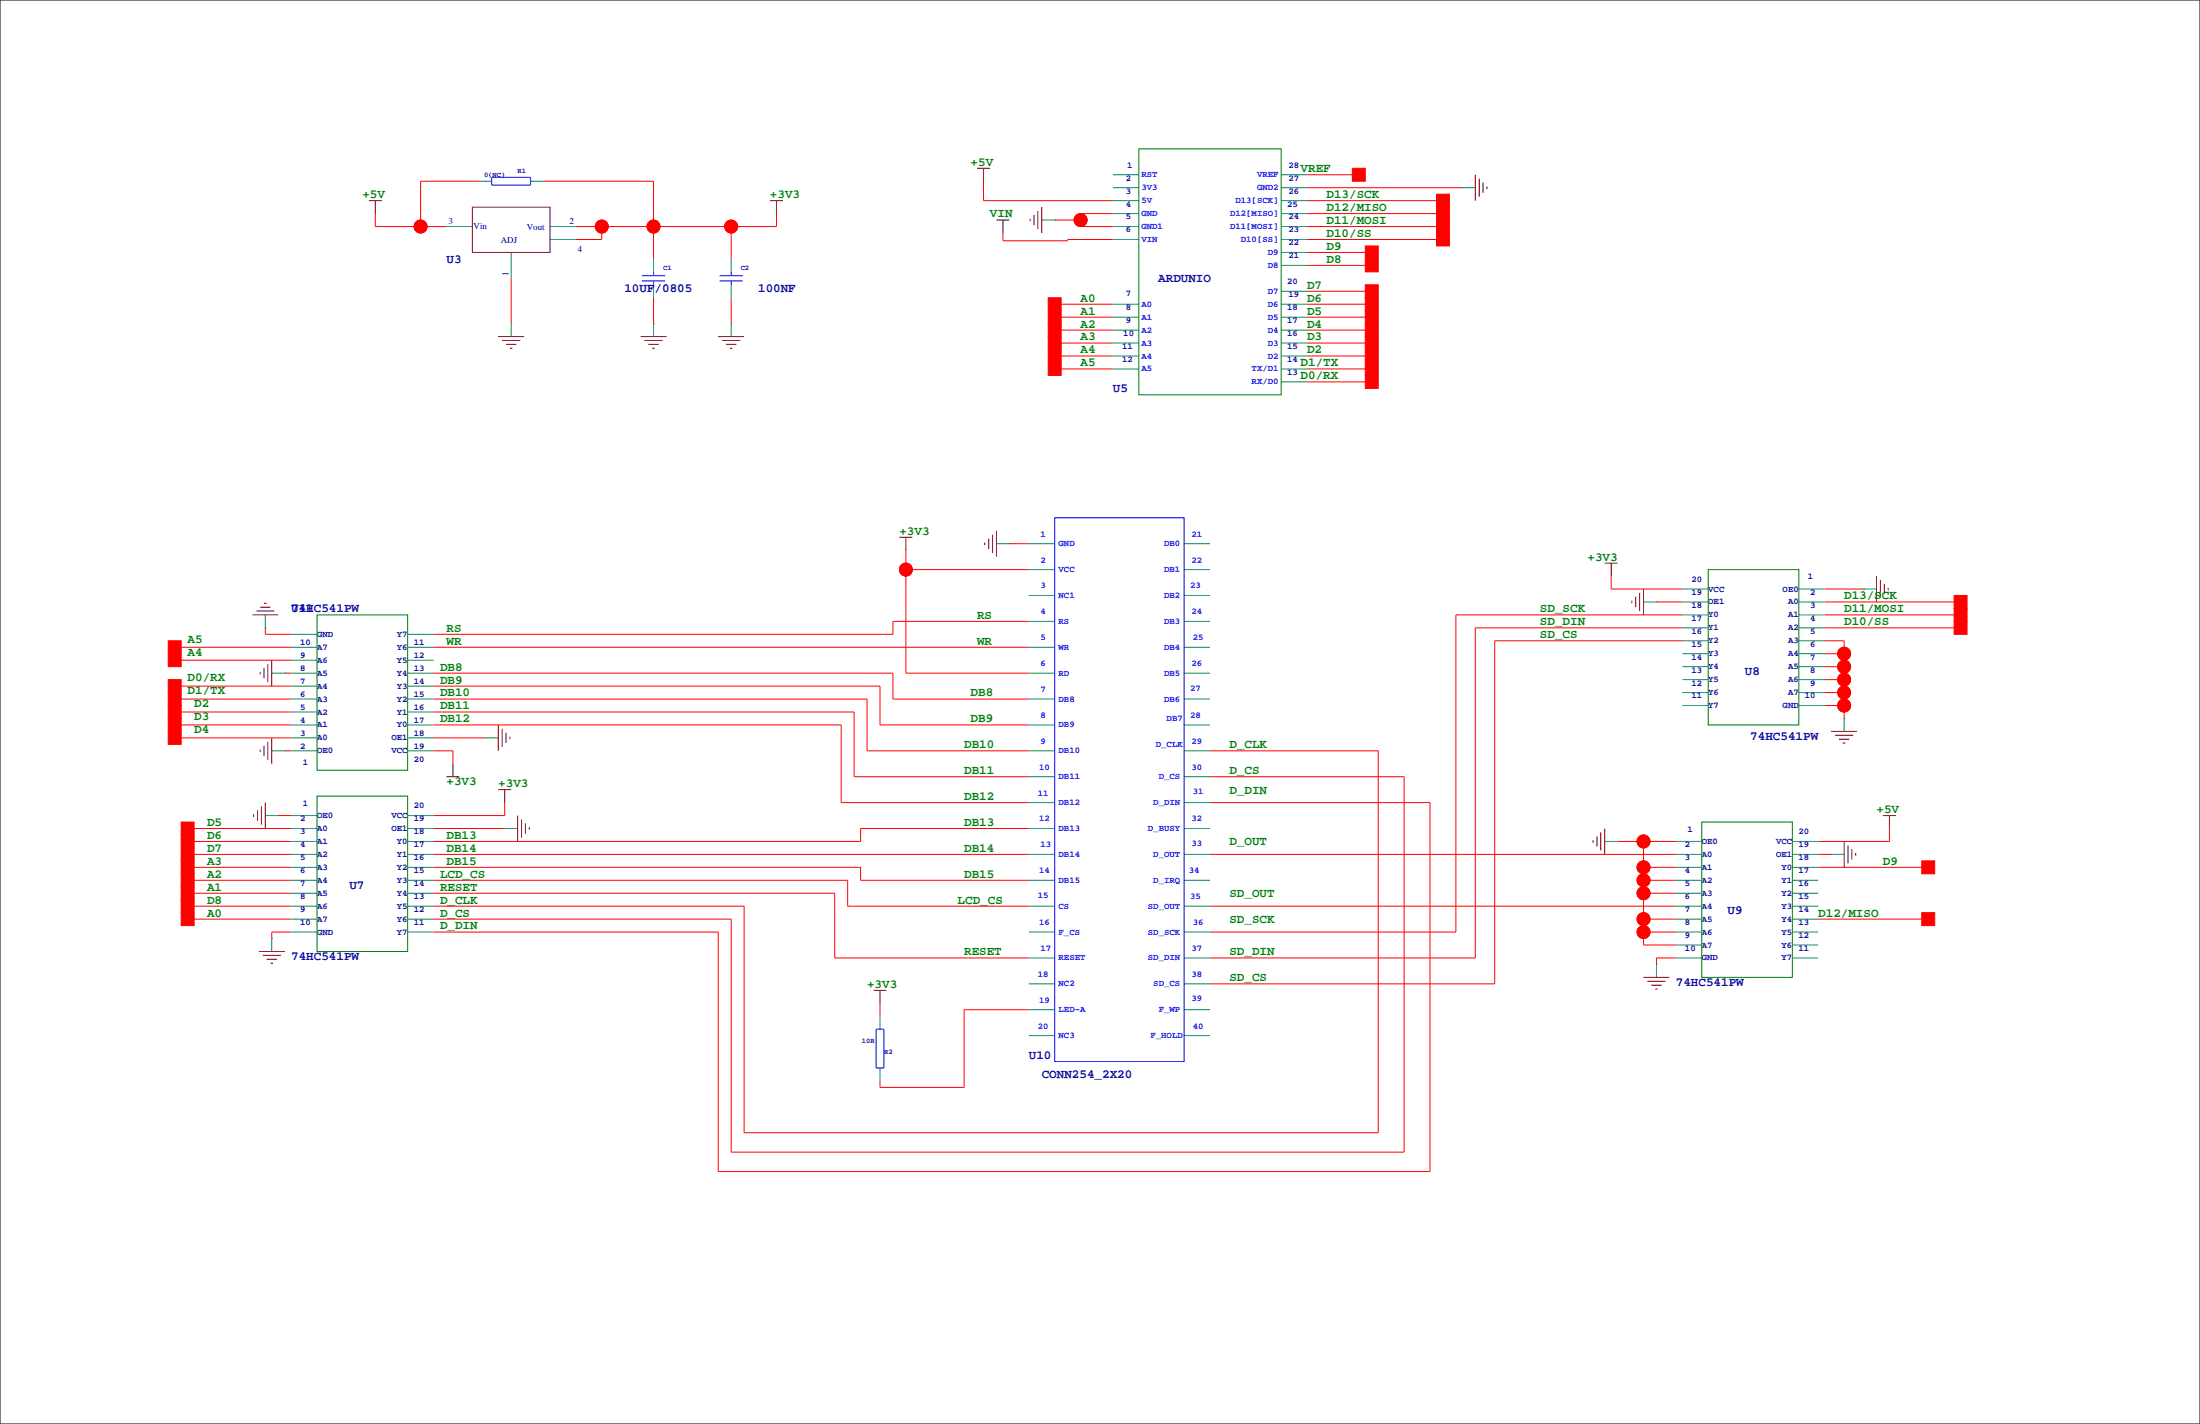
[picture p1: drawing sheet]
<svg xmlns="http://www.w3.org/2000/svg" width="432mm" height="279mm" viewBox="0 0 432 279" stroke-linecap="round" stroke-linejoin="round" font-family="sans-serif">
<path d="M0 0h431.8v279.4h-431.8z" fill="none" stroke="#000" stroke-width=".2"/>
<g fill="none" stroke="#f00" stroke-width=".2">
<path d="M94 35.6h-11.5v8.8M106.7 35.6h21.6v15.2M193 35.6v3.8h25.4M256.5 36.8h30.5M256.5 34.3h10.2M256.5 39.4h26.7M73.7 41.9v2.5h13.9M100.3 54.6v8.9M118.1 44.4v2.6h-5.1M128.3 58.4v5.1M143.5 44.4v6.4M143.5 58.4v5.1"/>
<path d="M152.4 41.9v2.5h-39.4M196.8 45.7v1.5h12.7v-.2h8.9M207 59.7h11.4M207 43.2h5.1M218.4 41.9h-6.3v2.5h6.3M256.5 44.4h26.7M256.5 47h26.7M256.5 59.7h12.7M256.5 57.2h12.7M256.5 49.5h12.7M256.5 52.1h12.7M256.5 41.9h26.7"/>
<path d="M207 62.2h11.4M207 64.8h11.4M207 67.3h11.4M207 69.8h11.4M207 72.4h11.4M256.5 62.2h12.7M256.5 64.8h12.7M256.5 67.3h12.7M256.5 69.8h12.7M256.5 72.4h12.7M256.5 74.9h12.7M177.8 107.9v24.2h24.1"/>
<path d="M177.8 111.8h24.1M198.1 106.7h3.8M316.2 113v2.6h14M325.1 118.1h5.1M358.1 115.6h7.7M358.1 118.1h26.7M34.3 127h22.8M34.3 137.2h22.8M34.3 134.6h22.8M34.3 139.7h22.8M34.3 129.5h22.8M52.1 123.2v1.3h5"/>
<path d="M55.9 132.1h1.2M85.1 132.1h90.2v5.1h26.6M85.1 137.2h85.1v10.1h31.7M85.1 127h116.8M85.1 134.6h87.6v7.6h29.2M85.1 139.7h82.5v12.7h34.3M201.9 121.9h-26.6v2.6h-90.2M330.2 120.7h-44.4v62.2h-48.3M330.2 123.2h-40.6v64.8h-52.1M330.2 125.7h-36.8v67.3h-55.9M358.1 123.2h26.7M358.1 125.7h3.8v15.3"/>
<path d="M358.1 120.7h26.7M358.1 135.9h3.8M358.1 133.3h3.8M358.1 130.8h3.8M358.1 128.3h3.8M358.1 138.4h3.8M34.3 144.8h22.8M34.3 142.2h22.8M55.9 147.3h1.2M85.1 147.3h3.8v2.6M85.1 144.8h10.1M85.1 142.2h80v15.3h36.8"/>
<path d="M99.1 157.5v2.5h-14M237.5 147.3h33v74.9h-124.5v-44.4h-60.9M237.5 152.4h38.1v73.7h-132.1v-45.8h-58.4M237.5 157.5h43.2v72.4h-139.7v-47h-55.9M36.8 165.1h20.3M36.8 175.3h20.3M36.8 172.7h20.3M36.8 170.2h20.3M36.8 167.6h20.3M36.8 177.8h20.3M36.8 162.6h20.3M54.6 160h2.5"/>
<path d="M85.1 175.3h78.7v12.7h38.1M85.1 172.7h81.3v5.1h35.5M85.1 170.2h83.8v2.5h33M85.1 167.6h116.8M85.1 162.6h14M201.9 162.6h-33v2.5h-83.8M237.5 167.6h91.4M237.5 177.8h91.4M317.5 165.1h11.4M322.6 165.1v20.3h6.3M322.6 175.3h6.3M322.6 172.7h6.3"/>
<path d="M322.6 170.2h6.3M356.9 170.2h21.6M356.9 167.6h2.5M370.8 162.6v2.5h-13.9M36.8 180.3h20.3M57.1 182.9h-3.8v1.2M172.7 196.8v2.6M201.9 198.1h-12.7v15.3h-16.5v-1.3M322.6 180.3h6.3M322.6 182.9h6.3M328.9 188h-3.8v1.2M356.9 180.3h21.6"/>
<circle cx="82.5" cy="44.4" r="1.27"/>
<circle cx="118.1" cy="44.4" r="1.27"/>
<circle cx="128.3" cy="44.4" r="1.27"/>
<circle cx="143.5" cy="44.4" r="1.27"/>
<circle cx="212.1" cy="43.2" r="1.27"/>
<circle cx="177.8" cy="111.8" r="1.27"/>
<circle cx="361.9" cy="133.3" r="1.27"/>
<circle cx="361.9" cy="128.3" r="1.27"/>
<circle cx="361.9" cy="138.4" r="1.27"/>
<circle cx="361.9" cy="135.9" r="1.27"/>
<circle cx="361.9" cy="130.8" r="1.27"/>
<circle cx="322.6" cy="172.7" r="1.27"/>
<circle cx="322.6" cy="170.2" r="1.27"/>
<circle cx="322.6" cy="165.1" r="1.27"/>
<circle cx="322.6" cy="175.3" r="1.27"/>
<circle cx="322.6" cy="182.9" r="1.27"/>
<circle cx="322.6" cy="180.3" r="1.27"/>
</g>
<g fill="none" stroke="#008080" stroke-width=".2">
<path d="M94 35.6h2.5M104.1 35.6h2.6M193 35.6h.1M218.4 36.8h5.1M218.4 34.3h5.1M218.4 39.4h5.1M251.5 36.8h5M251.5 34.3h5M251.5 39.4h5M287 36.8h2.6M73.7 41.9h.1M87.6 44.4h5.1"/>
<path d="M100.3 49.5v5.1M107.9 44.4h5.1M107.9 47h5.1M128.3 50.8v2.5M128.3 55.9v2.5M143.5 50.8v2.5M143.5 55.9v2.5M152.4 41.9h.1M196.9 45.7h.1M204.5 43.2h2.5M218.4 44.4h5.1M218.4 47h5.1"/>
<path d="M218.4 41.9h5.1M218.4 59.7h5.1M251.5 44.4h5M251.5 47h5M251.5 41.9h5M251.5 59.7h5M251.5 49.5h5M251.5 52.1h5M251.5 57.2h5M100.3 63.5v2.5M128.3 63.5v2.5M143.5 63.5v2.5"/>
<path d="M218.4 62.2h5.1M218.4 64.8h5.1M218.4 67.3h5.1M218.4 69.8h5.1M218.4 72.4h5.1M251.5 62.2h5M251.5 64.8h5M251.5 67.3h5M251.5 69.8h5M251.5 72.4h5M251.5 74.9h5M177.8 107.9h.1"/>
<path d="M195.6 106.7h2.5M201.9 106.7h5.1M201.9 111.8h5.1M201.9 116.8h5.1M232.4 106.7h5.1M232.4 111.8h5.1M232.4 116.8h5.1M316.2 113h.1M322.6 118.1h2.5M330.2 118.1h5.1M330.2 115.6h5.1M353.1 118.1h5"/>
<path d="M353.1 115.6h5M365.8 115.6h2.5M52.1 120.7v2.5M53.3 132.1h2.6M57.1 124.5h5.1M57.1 127h5.1M57.1 129.5h5.1M57.1 132.1h5.1M57.1 134.6h5.1M57.1 137.2h5.1M57.1 139.7h5.1M80 124.5h5.1"/>
<path d="M80 127h5.1M80 129.5h5.1M80 132.1h5.1M80 134.6h5.1M80 137.2h5.1M80 139.7h5.1M201.9 127h5.1M201.9 132.1h5.1M201.9 137.2h5.1M201.9 121.9h5.1M232.4 127h5.1M232.4 132.1h5.1"/>
<path d="M232.4 137.2h5.1M232.4 121.9h5.1M330.2 138.4h5.1M330.2 135.9h5.1M330.2 133.3h5.1M330.2 130.8h5.1M330.2 128.3h5.1M330.2 125.7h5.1M330.2 123.2h5.1M330.2 120.7h5.1M353.1 138.4h5M353.1 135.9h5"/>
<path d="M353.1 133.3h5M353.1 130.8h5M353.1 128.3h5M353.1 125.7h5M353.1 123.2h5M353.1 120.7h5M53.3 147.3h2.6M57.1 147.3h5.1M57.1 144.8h5.1M57.1 142.2h5.1M80 147.3h5.1M80 144.8h5.1"/>
<path d="M80 142.2h5.1M88.9 149.9h.1M95.2 144.8h2.6M99.1 157.5h.1M201.9 147.3h5.1M201.9 142.2h5.1M201.9 152.4h5.1M201.9 157.5h5.1M232.4 147.3h5.1M232.4 142.2h5.1M232.4 152.4h5.1M232.4 157.5h5.1"/>
<path d="M361.9 141v2.5M52.1 160h2.5M57.1 162.6h5.1M57.1 172.7h5.1M57.1 177.8h5.1M57.1 167.6h5.1M57.1 175.3h5.1M57.1 170.2h5.1M57.1 165.1h5.1M57.1 160h5.1M80 162.6h5.1M80 172.7h5.1"/>
<path d="M80 177.8h5.1M80 167.6h5.1M80 175.3h5.1M80 170.2h5.1M80 165.1h5.1M80 160h5.1M99.1 162.6h2.5M201.9 162.6h5.1M201.9 172.7h5.1M201.9 177.8h5.1M201.9 167.6h5.1M232.4 162.6h5.1"/>
<path d="M232.4 172.7h5.1M232.4 177.8h5.1M232.4 167.6h5.1M315 165.1h2.5M328.9 172.7h5.1M328.9 177.8h5.1M328.9 167.6h5.1M328.9 175.3h5.1M328.9 170.2h5.1M328.9 165.1h5.1M351.8 172.7h5.1M351.8 177.8h5.1"/>
<path d="M351.8 167.6h5.1M351.8 175.3h5.1M351.8 170.2h5.1M351.8 165.1h5.1M359.4 167.6h2.5M370.8 162.6h.1M53.3 184.1v2.6M57.1 182.9h5.1M57.1 180.3h5.1M80 182.9h5.1M80 180.3h5.1M172.7 199.4v2.5"/>
<path d="M201.9 182.9h5.1M201.9 188h5.1M201.9 193h5.1M201.9 198.1h5.1M232.4 182.9h5.1M232.4 188h5.1M232.4 193h5.1M232.4 198.1h5.1M325.1 189.2v2.6M328.9 182.9h5.1M328.9 188h5.1M328.9 180.3h5.1"/>
<path d="M328.9 185.4h5.1M351.8 182.9h5.1M351.8 188h5.1M351.8 180.3h5.1M351.8 185.4h5.1M172.7 209.5v2.6M201.9 203.2h5.1M232.4 203.2h5.1"/>
<circle cx="172.7" cy="196.8" r="0"/>
</g>
<g fill="none" stroke="#800000" stroke-width=".2">
<path d="M72.4 39.4h2.5M73.7 39.4v2.5M151.1 39.4h2.6M152.4 39.4v2.5M191.8 33h2.5M193 33v2.6M289.6 34.3v5.1M290.3 35.1v3.5M291.1 35.8v2M291.8 36.6v.5M92.7 40.6h15.2v8.9h-15.2zM195.6 43.2h2.5"/>
<path d="M196.8 43.2v2.5M202.2 42.9v.5M202.9 42.2v2M203.7 41.4v3.6M204.5 40.6v5.1M97.8 66h5.1M98.6 66.8h3.5M99.3 67.6h2M100.1 68.3h.5M125.7 66h5.1M126.5 66.8h3.5M127.3 67.6h2"/>
<path d="M128 68.3h.5M141 66h5M141.7 66.8h3.6M142.5 67.6h2M143.3 68.3h.5M50.3 119.9h3.5M51.1 119.1h2M51.8 118.4h.5M176.5 105.4h2.6M177.8 105.4v2.5M193.3 106.4v.5M194.1 105.7v2"/>
<path d="M194.8 104.9v3.6M195.6 104.1v5.1M315 110.5h2.5M316.2 110.5v2.5M320.3 117.9v.5M321.1 117.1v2M321.8 116.3v3.6M322.6 115.6v5.1M368.3 113v5.1M369.1 113.8v3.5M369.8 114.6v2M370.6 115.3v.5"/>
<path d="M49.5 120.7h5.1M51.1 131.8v.5M51.8 131.1v2M52.6 130.3v3.6M53.3 129.5v5.1M49.8 159.8v.5M50.5 159v2M51.1 147.1v.5M51.3 158.2v3.6M51.8 146.3v2M52.1 157.5v5.1M52.6 145.5v3.6"/>
<path d="M53.3 144.8v5.1M87.6 152.4h2.6M88.9 149.9v2.5M97.8 142.2v5.1M97.8 154.9h2.5M98.6 143v3.6M99.1 154.9v2.6M99.3 143.8v2M100.1 144.5v.5M359.4 143.5h5.1M360.2 144.3h3.5M360.9 145h2.1"/>
<path d="M361.7 145.8h.5M101.6 160v5.1M102.4 160.8v3.5M103.1 161.5v2.1M103.9 162.3v.5M312.7 164.8v.6M313.4 164.1v2M314.2 163.3v3.6M315 162.6v5M361.9 165.1v5.1M362.7 165.9v3.5M363.5 166.6v2.1"/>
<path d="M364.2 167.4v.5M369.6 160h2.5M370.8 160v2.6M50.8 186.7h5.1M51.6 187.5h3.5M52.3 188.2h2.1M53.1 189h.5M171.4 194.3h2.6M172.7 194.3v2.5M322.6 191.8h5.1M323.3 192.5h3.6M324.1 193.3h2"/>
<path d="M324.9 194.1h.5"/>
</g>
<g fill="none" stroke="#008000" stroke-width=".2">
<path d="M223.5 29.2h28v48.3h-28zM287 36.8h.1M207 43.2h.1M100.3 63.5h.1M128.3 63.5h.1M143.5 63.5h.1M198.1 106.7h.1M325.1 118.1h.1M335.3 111.8h17.8v30.4h-17.8zM365.8 115.6h.1M52.1 123.2h.1M55.9 132.1h.1"/>
<path d="M62.2 120.7h17.8v30.4h-17.8zM55.9 147.3h.1M62.2 156.2h17.8v30.5h-17.8zM95.2 144.8h.1M361.9 141h.1M54.6 160h.1M99.1 162.6h.1M317.5 165.1h.1M334 161.3h17.8v30.5h-17.8zM359.4 167.6h.1M53.3 184.1h.1M325.1 189.2h.1"/>
</g>
<g fill="#f00" stroke="#f00" stroke-width=".2">
<path d="M35.6 176.5h2.5v2.6h-2.5z" fill-rule="evenodd"/>
<path d="M35.6 163.8h2.5v2.6h-2.5z" fill-rule="evenodd"/>
<path d="M35.6 161.3h2.5v2.5h-2.5z" fill-rule="evenodd"/>
<path d="M205.7 58.4h2.6v2.6h-2.6z" fill-rule="evenodd"/>
<path d="M268 55.9h2.5v2.5h-2.5z" fill-rule="evenodd"/>
<path d="M268 58.4h2.5v2.6h-2.5z" fill-rule="evenodd"/>
<path d="M268 61h2.5v2.5h-2.5z" fill-rule="evenodd"/>
<path d="M268 63.5h2.5v2.5h-2.5z" fill-rule="evenodd"/>
<path d="M268 66h2.5v2.6h-2.5z" fill-rule="evenodd"/>
<path d="M268 68.6h2.5v2.5h-2.5z" fill-rule="evenodd"/>
<path d="M265.4 33h2.6v2.6h-2.6z" fill-rule="evenodd"/>
<path d="M268 48.3h2.5v2.5h-2.5z" fill-rule="evenodd"/>
<path d="M268 50.8h2.5v2.5h-2.5z" fill-rule="evenodd"/>
<path d="M205.7 61h2.6v2.5h-2.6z" fill-rule="evenodd"/>
<path d="M205.7 63.5h2.6v2.5h-2.6z" fill-rule="evenodd"/>
<path d="M205.7 66h2.6v2.6h-2.6z" fill-rule="evenodd"/>
<path d="M205.7 68.6h2.6v2.5h-2.6z" fill-rule="evenodd"/>
<path d="M205.7 71.1h2.6v2.6h-2.6z" fill-rule="evenodd"/>
<path d="M268 73.7h2.5v2.5h-2.5z" fill-rule="evenodd"/>
<path d="M268 71.1h2.5v2.6h-2.5z" fill-rule="evenodd"/>
<path d="M35.6 166.4h2.5v2.5h-2.5z" fill-rule="evenodd"/>
<path d="M35.6 168.9h2.5v2.5h-2.5z" fill-rule="evenodd"/>
<path d="M35.6 171.4h2.5v2.6h-2.5z" fill-rule="evenodd"/>
<path d="M281.9 45.7h2.6v2.6h-2.6z" fill-rule="evenodd"/>
<path d="M281.9 43.2h2.6v2.5h-2.6z" fill-rule="evenodd"/>
<path d="M281.9 40.6h2.6v2.6h-2.6z" fill-rule="evenodd"/>
<path d="M281.9 38.1h2.6v2.5h-2.6z" fill-rule="evenodd"/>
<path d="M377.2 179.1h2.5v2.5h-2.5z" fill-rule="evenodd"/>
<path d="M377.2 168.9h2.5v2.5h-2.5z" fill-rule="evenodd"/>
<path d="M383.5 116.8h2.6v2.6h-2.6z" fill-rule="evenodd"/>
<path d="M383.5 119.4h2.6v2.5h-2.6z" fill-rule="evenodd"/>
<path d="M383.5 121.9h2.6v2.6h-2.6z" fill-rule="evenodd"/>
<path d="M35.6 179.1h2.5v2.5h-2.5z" fill-rule="evenodd"/>
<path d="M35.6 174h2.5v2.5h-2.5z" fill-rule="evenodd"/>
<path d="M33 128.3h2.6v2.5h-2.6z" fill-rule="evenodd"/>
<path d="M33 141h2.6v2.5h-2.6z" fill-rule="evenodd"/>
<path d="M33 143.5h2.6v2.5h-2.6z" fill-rule="evenodd"/>
<path d="M33 135.9h2.6v2.5h-2.6z" fill-rule="evenodd"/>
<path d="M33 133.3h2.6v2.6h-2.6z" fill-rule="evenodd"/>
<path d="M33 138.4h2.6v2.6h-2.6z" fill-rule="evenodd"/>
<path d="M33 125.7h2.6v2.6h-2.6z" fill-rule="evenodd"/>
<circle cx="322.6" cy="180.3" r="1.27"/>
<circle cx="322.6" cy="182.9" r="1.27"/>
<circle cx="322.6" cy="165.1" r="1.27"/>
<circle cx="322.6" cy="175.3" r="1.27"/>
<circle cx="322.6" cy="172.7" r="1.27"/>
<circle cx="322.6" cy="170.2" r="1.27"/>
<circle cx="118.1" cy="44.4" r="1.27"/>
<circle cx="128.3" cy="44.4" r="1.27"/>
<circle cx="143.5" cy="44.4" r="1.27"/>
<circle cx="177.8" cy="111.8" r="1.27"/>
<circle cx="212.1" cy="43.2" r="1.27"/>
<circle cx="361.9" cy="135.9" r="1.27"/>
<circle cx="361.9" cy="133.3" r="1.27"/>
<circle cx="361.9" cy="130.8" r="1.27"/>
<circle cx="361.9" cy="128.3" r="1.27"/>
<circle cx="361.9" cy="138.4" r="1.27"/>
<circle cx="82.5" cy="44.4" r="1.27"/>
</g>
<path d="M96.5 34.8h7.6v1.5h-7.6zM126 54.1h4.6M126 55.1h4.6M128.3 53.3v.8M128.3 55.1v.8M141.2 54.1h4.6M141.2 55.1h4.6M143.5 53.3v.8M143.5 55.1v.8M207 101.6h25.4v106.7h-25.4zM172 201.9h1.5v7.6h-1.5z" fill="none" stroke="#00f" stroke-width=".2"/>
<g font-size="2.5" fill="#008000">
<text x="190.5" y="32.5">+5V</text>
<text x="255.3" y="33.8">VREF</text>
<text x="71.1" y="38.9">+5V</text>
<text x="151.1" y="38.9">+3V3</text>
<text x="260.3" y="38.9">D13/SCK</text>
<text x="260.3" y="41.4">D12/MISO</text>
<text x="194.3" y="42.7">VIN</text>
<text x="260.3" y="43.9">D11/MOSI</text>
<text x="260.3" y="46.5">D10/SS</text>
<text x="260.3" y="51.6">D8</text>
<text x="260.3" y="49">D9</text>
<text x="212.1" y="59.2">A0</text>
<text x="256.5" y="59.2">D6</text>
<text x="256.5" y="56.6">D7</text>
<text x="212.1" y="64.3">A2</text>
<text x="212.1" y="61.7">A1</text>
<text x="256.5" y="64.3">D4</text>
<text x="256.5" y="61.7">D5</text>
<text x="212.1" y="71.9">A5</text>
<text x="212.1" y="69.3">A4</text>
<text x="212.1" y="66.8">A3</text>
<text x="255.3" y="71.9">D1/TX</text>
<text x="256.5" y="69.3">D2</text>
<text x="256.5" y="66.8">D3</text>
<text x="255.3" y="74.4">D0/RX</text>
<text x="176.5" y="104.9">+3V3</text>
<text x="311.6" y="110">+3V3</text>
<text x="361.9" y="117.6">D13/SCK</text>
<text x="87.6" y="124">RS</text>
<text x="191.8" y="121.4">RS</text>
<text x="302.3" y="120.1">SD_SCK</text>
<text x="302.3" y="125.2">SD_CS</text>
<text x="302.3" y="122.7">SD_DIN</text>
<text x="361.9" y="122.7">D10/SS</text>
<text x="361.9" y="120.1">D11/MOSI</text>
<text x="36.8" y="126.1">A5</text>
<text x="36.8" y="128.6">A4</text>
<text x="86.4" y="131.6">DB8</text>
<text x="87.6" y="126.5">WR</text>
<text x="191.8" y="126.5">WR</text>
<text x="36.8" y="133.7">D0/RX</text>
<text x="36.8" y="136.2">D1/TX</text>
<text x="86.4" y="134.1">DB9</text>
<text x="86.4" y="136.7">DB10</text>
<text x="190.5" y="136.7">DB8</text>
<text x="38.1" y="138.8">D2</text>
<text x="38.1" y="143.9">D4</text>
<text x="38.1" y="141.3">D3</text>
<text x="86.4" y="141.7">DB12</text>
<text x="86.4" y="139.2">DB11</text>
<text x="190.5" y="141.7">DB9</text>
<text x="189.2" y="146.8">DB10</text>
<text x="241.3" y="146.8">D_CLK</text>
<text x="87.6" y="154">+3V3</text>
<text x="97.8" y="154.4">+3V3</text>
<text x="189.2" y="151.9">DB11</text>
<text x="241.3" y="155.7">D_DIN</text>
<text x="241.3" y="151.9">D_CS</text>
<text x="189.2" y="157">DB12</text>
<text x="368.3" y="159.5">+5V</text>
<text x="40.6" y="167.1">D7</text>
<text x="40.6" y="162.1">D5</text>
<text x="40.6" y="164.6">D6</text>
<text x="87.6" y="164.6">DB13</text>
<text x="87.6" y="167.1">DB14</text>
<text x="189.2" y="162.1">DB13</text>
<text x="189.2" y="167.1">DB14</text>
<text x="241.3" y="165.9">D_OUT</text>
<text x="40.6" y="172.2">A2</text>
<text x="40.6" y="169.7">A3</text>
<text x="86.4" y="172.2">LCD_CS</text>
<text x="87.6" y="169.7">DB15</text>
<text x="189.2" y="172.2">DB15</text>
<text x="369.6" y="169.7">D9</text>
<text x="40.6" y="174.8">A1</text>
<text x="40.6" y="179.8">A0</text>
<text x="40.6" y="177.3">D8</text>
<text x="86.4" y="177.3">D_CLK</text>
<text x="86.4" y="179.8">D_CS</text>
<text x="86.4" y="174.8">RESET</text>
<text x="188" y="177.3">LCD_CS</text>
<text x="241.3" y="176">SD_OUT</text>
<text x="356.9" y="179.8">D12/MISO</text>
<text x="86.4" y="182.4">D_DIN</text>
<text x="241.3" y="181.1">SD_SCK</text>
<text x="189.2" y="187.5">RESET</text>
<text x="241.3" y="187.5">SD_DIN</text>
<text x="170.2" y="193.8">+3V3</text>
<text x="241.3" y="192.5">SD_CS</text>
</g>
<g font-size="2.5" fill="#000080">
<text x="87.6" y="51.6">U3</text>
<text x="122.6" y="57.2">10UF/0805</text>
<text x="148.8" y="57.2">100NF</text>
<text x="227.3" y="55.4">ARDUNIO</text>
<text x="218.4" y="77">U5</text>
<text x="57.1" y="120.1">U11</text>
<text x="57.1" y="120.1">74HC541PW</text>
<text x="342.5" y="132.4">U8</text>
<text x="343.5" y="145.1">74HC541PW</text>
<text x="68.6" y="174.3">U7</text>
<text x="339.1" y="179.4">U9</text>
<text x="57.1" y="188.3">74HC541PW</text>
<text x="328.9" y="193.4">74HC541PW</text>
<text x="201.9" y="207.8">U10</text>
<text x="204.5" y="211.6">CONN254_2X20</text>
</g>
<g font-size="1.8" fill="#000080">
<text x="221" y="35.4">2</text>
<text x="221.2" y="32.9">1</text>
<text x="252.9" y="35.4">27</text>
<text x="252.9" y="32.9">28</text>
<text x="221" y="38">3</text>
<text x="221" y="40.5">4</text>
<text x="252.6" y="40.5">25</text>
<text x="252.9" y="38">26</text>
<text x="88" y="43.9">3</text>
<text x="93" y="44.9">Vin</text>
<text x="98.3" y="47.7">ADJ</text>
<text x="103.4" y="45.2">Vout</text>
<text x="111.8" y="43.9">2</text>
<text x="221" y="43.1">5</text>
<text x="221" y="45.6">6</text>
<text x="252.9" y="43.1">24</text>
<text x="252.9" y="45.6">23</text>
<text x="113.4" y="49.5">4</text>
<text x="252.9" y="48.1">22</text>
<text x="252.9" y="50.7">21</text>
<text x="99.8" y="54.2" transform="rotate(-90 99.8 54.2)">1</text>
<text x="221" y="58">7</text>
<text x="252.6" y="55.8">20</text>
<text x="252.9" y="58.3">19</text>
<text x="220.5" y="65.9">10</text>
<text x="221" y="60.8">8</text>
<text x="221" y="63.4">9</text>
<text x="252.6" y="60.8">18</text>
<text x="252.6" y="63.4">17</text>
<text x="252.6" y="65.9">16</text>
<text x="220.2" y="68.5">11</text>
<text x="220.2" y="71">12</text>
<text x="252.6" y="68.5">15</text>
<text x="252.6" y="71">14</text>
<text x="252.6" y="73.5">13</text>
<text x="354.8" y="113.7">1</text>
<text x="332" y="119.3">18</text>
<text x="332" y="116.7">19</text>
<text x="332" y="114.2">20</text>
<text x="335.3" y="118.6">OE1</text>
<text x="335.3" y="116.1">VCC</text>
<text x="349.9" y="116.1">OE0</text>
<text x="350.9" y="118.6">A0</text>
<text x="355.3" y="119.3">3</text>
<text x="355.3" y="116.7">2</text>
<text x="62.2" y="125">GND</text>
<text x="77.9" y="125">Y7</text>
<text x="332" y="124.3">16</text>
<text x="332" y="121.8">17</text>
<text x="335.3" y="123.7">Y1</text>
<text x="335.3" y="121.1">Y0</text>
<text x="350.9" y="123.7">A2</text>
<text x="350.9" y="121.1">A1</text>
<text x="355.3" y="124.3">5</text>
<text x="355.3" y="121.8">4</text>
<text x="58.9" y="126.6">10</text>
<text x="58.9" y="129.2">9</text>
<text x="58.9" y="131.7">8</text>
<text x="62.2" y="127.5">A7</text>
<text x="62.2" y="130">A6</text>
<text x="77.9" y="127.5">Y6</text>
<text x="77.9" y="130">Y5</text>
<text x="81.2" y="126.6">11</text>
<text x="81.2" y="129.2">12</text>
<text x="81.2" y="131.7">13</text>
<text x="332" y="132">13</text>
<text x="332" y="129.4">14</text>
<text x="332" y="126.9">15</text>
<text x="335.3" y="131.3">Y4</text>
<text x="335.3" y="128.8">Y3</text>
<text x="335.3" y="126.2">Y2</text>
<text x="350.9" y="131.3">A5</text>
<text x="350.9" y="128.8">A4</text>
<text x="350.9" y="126.2">A3</text>
<text x="355.3" y="132">8</text>
<text x="355.3" y="129.4">7</text>
<text x="355.3" y="126.9">6</text>
<text x="58.9" y="134.3">7</text>
<text x="58.9" y="136.8">6</text>
<text x="62.2" y="132.6">A5</text>
<text x="62.2" y="135.1">A4</text>
<text x="62.2" y="137.7">A3</text>
<text x="77.9" y="132.6">Y4</text>
<text x="77.9" y="135.1">Y3</text>
<text x="77.9" y="137.7">Y2</text>
<text x="81.2" y="134.3">14</text>
<text x="81.2" y="136.8">15</text>
<text x="332" y="137">11</text>
<text x="332" y="134.5">12</text>
<text x="335.3" y="136.4">Y6</text>
<text x="335.3" y="133.8">Y5</text>
<text x="350.9" y="136.4">A7</text>
<text x="350.9" y="133.8">A6</text>
<text x="354.2" y="137">10</text>
<text x="355.3" y="134.5">9</text>
<text x="58.9" y="139.3">5</text>
<text x="58.9" y="141.9">4</text>
<text x="62.2" y="140.2">A2</text>
<text x="62.2" y="142.7">A1</text>
<text x="77.9" y="140.2">Y1</text>
<text x="77.9" y="142.7">Y0</text>
<text x="81.2" y="139.3">16</text>
<text x="81.2" y="141.9">17</text>
<text x="335.3" y="138.9">Y7</text>
<text x="349.9" y="138.9">GND</text>
<text x="58.9" y="144.4">3</text>
<text x="58.9" y="147">2</text>
<text x="62.2" y="145.3">A0</text>
<text x="62.2" y="147.8">OE0</text>
<text x="76.8" y="145.3">OE1</text>
<text x="76.8" y="147.8">VCC</text>
<text x="81.2" y="144.4">18</text>
<text x="81.2" y="147">19</text>
<text x="81.2" y="149.5">20</text>
<text x="59.4" y="150">1</text>
<text x="58.9" y="161.2">2</text>
<text x="59.4" y="158.1">1</text>
<text x="62.2" y="160.5">OE0</text>
<text x="76.8" y="160.5">VCC</text>
<text x="81.2" y="161.2">19</text>
<text x="81.2" y="158.6">20</text>
<text x="58.9" y="166.3">4</text>
<text x="58.9" y="163.7">3</text>
<text x="62.2" y="165.6">A1</text>
<text x="62.2" y="163.1">A0</text>
<text x="76.8" y="163.1">OE1</text>
<text x="77.9" y="165.6">Y0</text>
<text x="81.2" y="166.3">17</text>
<text x="81.2" y="163.7">18</text>
<text x="330.7" y="166.3">2</text>
<text x="331.2" y="163.2">1</text>
<text x="334" y="165.6">OE0</text>
<text x="348.6" y="165.6">VCC</text>
<text x="353" y="166.3">19</text>
<text x="353" y="163.7">20</text>
<text x="58.9" y="173.9">7</text>
<text x="58.9" y="171.3">6</text>
<text x="58.9" y="168.8">5</text>
<text x="62.2" y="173.2">A4</text>
<text x="62.2" y="170.7">A3</text>
<text x="62.2" y="168.1">A2</text>
<text x="77.9" y="173.2">Y3</text>
<text x="77.9" y="170.7">Y2</text>
<text x="77.9" y="168.1">Y1</text>
<text x="81.2" y="173.9">14</text>
<text x="81.2" y="171.3">15</text>
<text x="81.2" y="168.8">16</text>
<text x="330.7" y="173.9">5</text>
<text x="330.7" y="171.3">4</text>
<text x="330.7" y="168.8">3</text>
<text x="334" y="173.2">A2</text>
<text x="334" y="170.7">A1</text>
<text x="334" y="168.1">A0</text>
<text x="348.6" y="168.1">OE1</text>
<text x="349.7" y="173.2">Y1</text>
<text x="349.7" y="170.7">Y0</text>
<text x="353" y="173.9">16</text>
<text x="353" y="171.3">17</text>
<text x="353" y="168.8">18</text>
<text x="58.9" y="179">9</text>
<text x="58.9" y="176.4">8</text>
<text x="62.2" y="178.3">A6</text>
<text x="62.2" y="175.8">A5</text>
<text x="77.9" y="178.3">Y5</text>
<text x="77.9" y="175.8">Y4</text>
<text x="81.2" y="179">12</text>
<text x="81.2" y="176.4">13</text>
<text x="330.7" y="179">7</text>
<text x="330.7" y="176.4">6</text>
<text x="334" y="178.3">A4</text>
<text x="334" y="175.8">A3</text>
<text x="349.7" y="178.3">Y3</text>
<text x="349.7" y="175.8">Y2</text>
<text x="353" y="179">14</text>
<text x="353" y="176.4">15</text>
<text x="58.9" y="181.5">10</text>
<text x="62.2" y="183.4">GND</text>
<text x="62.2" y="180.8">A7</text>
<text x="77.9" y="183.4">Y7</text>
<text x="77.9" y="180.8">Y6</text>
<text x="81.2" y="181.5">11</text>
<text x="330.7" y="184">9</text>
<text x="330.7" y="181.5">8</text>
<text x="334" y="185.9">A7</text>
<text x="334" y="183.4">A6</text>
<text x="334" y="180.8">A5</text>
<text x="349.7" y="185.9">Y6</text>
<text x="349.7" y="183.4">Y5</text>
<text x="349.7" y="180.8">Y4</text>
<text x="353" y="184">12</text>
<text x="353" y="181.5">13</text>
<text x="330.7" y="186.6">10</text>
<text x="334" y="188.5">GND</text>
<text x="349.7" y="188.5">Y7</text>
<text x="353" y="186.6">11</text>
</g>
<g font-size="1.8" fill="#00f">
<text x="224" y="34.8">RST</text>
<text x="246.7" y="34.8">VREF</text>
<text x="224" y="37.3">3V3</text>
<text x="224" y="39.9">5V</text>
<text x="242.5" y="39.9">D13[SCK]</text>
<text x="246.7" y="37.3">GND2</text>
<text x="224" y="42.4">GND</text>
<text x="224" y="44.9">GND1</text>
<text x="224" y="47.5">VIN</text>
<text x="241.4" y="42.4">D12[MISO]</text>
<text x="241.4" y="44.9">D11[MOSI]</text>
<text x="243.5" y="47.5">D10[SS]</text>
<text x="248.8" y="50">D9</text>
<text x="248.8" y="52.6">D8</text>
<text x="248.8" y="57.6">D7</text>
<text x="224" y="60.2">A0</text>
<text x="224" y="62.7">A1</text>
<text x="224" y="65.3">A2</text>
<text x="248.8" y="60.2">D6</text>
<text x="248.8" y="62.7">D5</text>
<text x="248.8" y="65.3">D4</text>
<text x="224" y="67.8">A3</text>
<text x="224" y="70.3">A4</text>
<text x="248.8" y="67.8">D3</text>
<text x="248.8" y="70.3">D2</text>
<text x="224" y="72.9">A5</text>
<text x="245.7" y="72.9">TX/D1</text>
<text x="245.7" y="75.4">RX/D0</text>
<text x="204.2" y="105.3">1</text>
<text x="207.8" y="107.2">GND</text>
<text x="228.5" y="107.2">DB0</text>
<text x="233.8" y="105.3">21</text>
<text x="204.2" y="110.4">2</text>
<text x="207.8" y="112.3">VCC</text>
<text x="228.5" y="112.3">DB1</text>
<text x="233.8" y="110.4">22</text>
<text x="204.2" y="115.5">3</text>
<text x="207.8" y="117.3">NC1</text>
<text x="228.5" y="117.3">DB2</text>
<text x="233.6" y="115.5">23</text>
<text x="204.2" y="120.5">4</text>
<text x="204.2" y="125.6">5</text>
<text x="207.8" y="122.4">RS</text>
<text x="228.5" y="122.4">DB3</text>
<text x="233.8" y="120.5">24</text>
<text x="234.1" y="125.6">25</text>
<text x="204.2" y="130.7">6</text>
<text x="207.8" y="127.5">WR</text>
<text x="228.5" y="127.5">DB4</text>
<text x="233.8" y="130.7">26</text>
<text x="204.2" y="135.8">7</text>
<text x="207.8" y="132.6">RD</text>
<text x="207.8" y="137.7">DB8</text>
<text x="228.5" y="132.6">DB5</text>
<text x="228.5" y="137.7">DB6</text>
<text x="233.6" y="135.5">27</text>
<text x="204.2" y="140.9">8</text>
<text x="207.8" y="142.7">DB9</text>
<text x="229" y="141.5">DB7</text>
<text x="233.6" y="140.9">28</text>
<text x="204.2" y="145.9">9</text>
<text x="207.8" y="147.8">DB10</text>
<text x="226.9" y="146.5">D_CLK</text>
<text x="233.8" y="145.9">29</text>
<text x="204" y="151">10</text>
<text x="207.8" y="152.9">DB11</text>
<text x="227.4" y="152.9">D_CS</text>
<text x="233.8" y="151">30</text>
<text x="234.1" y="155.8">31</text>
<text x="203.7" y="156.1">11</text>
<text x="204" y="161.2">12</text>
<text x="207.8" y="158">DB12</text>
<text x="226.4" y="158">D_DIN</text>
<text x="233.8" y="161.2">32</text>
<text x="204.2" y="166.3">13</text>
<text x="207.8" y="163.1">DB13</text>
<text x="225.3" y="163.1">D_BUSY</text>
<text x="233.8" y="166">33</text>
<text x="204" y="171.3">14</text>
<text x="207.8" y="173.2">DB15</text>
<text x="207.8" y="168.1">DB14</text>
<text x="226.4" y="168.1">D_OUT</text>
<text x="226.4" y="173.2">D_IRQ</text>
<text x="233.3" y="171.3">34</text>
<text x="203.7" y="176.2">15</text>
<text x="207.8" y="178.3">CS</text>
<text x="225.3" y="178.3">SD_OUT</text>
<text x="233.6" y="176.4">35</text>
<text x="204" y="181.5">16</text>
<text x="207.8" y="183.4">F_CS</text>
<text x="225.3" y="183.4">SD_SCK</text>
<text x="234.1" y="181.5">36</text>
<text x="203.7" y="191.7">18</text>
<text x="204.2" y="186.6">17</text>
<text x="207.8" y="188.5">RESET</text>
<text x="225.3" y="188.5">SD_DIN</text>
<text x="233.8" y="186.6">37</text>
<text x="233.8" y="191.7">38</text>
<text x="204" y="196.7">19</text>
<text x="207.8" y="193.5">NC2</text>
<text x="226.4" y="193.5">SD_CS</text>
<text x="233.8" y="196.5">39</text>
<text x="203.7" y="201.8">20</text>
<text x="207.8" y="203.7">NC3</text>
<text x="207.8" y="198.6">LED-A</text>
<text x="225.8" y="203.7">F_HOLD</text>
<text x="227.4" y="198.6">F_WP</text>
<text x="234.1" y="201.8">40</text>
</g>
<g font-size="1.4" fill="#000080">
<text x="95" y="34.8">0(NC)</text>
<text x="101.6" y="33.9">R1</text>
<text x="130.1" y="53.1">C1</text>
<text x="145.4" y="53.1">C2</text>
<text x="169.2" y="204.6">10R</text>
<text x="173.6" y="206.7">R2</text>
</g>
</svg>
